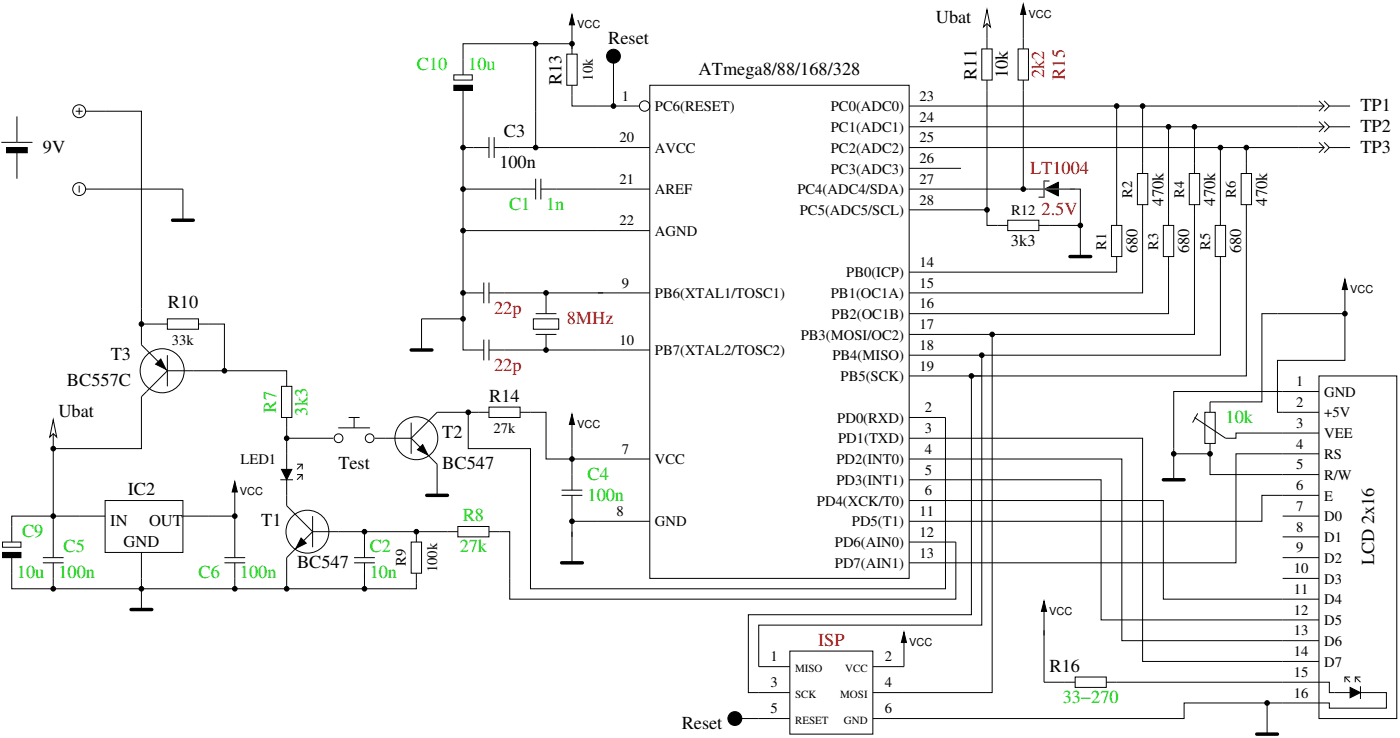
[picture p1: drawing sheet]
<svg xmlns="http://www.w3.org/2000/svg" width="270mm" height="142mm" viewBox="0 0 270 142" stroke-linecap="round" stroke-linejoin="round" font-family="sans-serif">
<g fill="none" stroke="#000" stroke-width=".19">
<path d="M110.3 18.4v2h13M125.3 16.4h50v95h-50zM190.3 1.4v6M190.3 17.4v23M98.3 28.4h27M107.3 36.4h18M175.3 20.4h10M175.3 24.4h10M175.3 28.4h10M175.3 32.4h10M175.3 36.4h10M27.3 59.4v7"/>
<path d="M90.3 56.4h-1v5h-8M97.3 56.4h8M115.3 56.4h10M116.3 56.4h-11v1M125.3 44.4h-36v12M175.3 40.4h15v3h2M175.3 52.4h10M220.3 41.4v15h-45M225.3 51.4v9h-50M230.3 41.4v23h-55M235.3 51.4v17h-60M240.3 41.4v31h-65"/>
<path d="M27.3 76.4v10h-17v13h10M27.3 62.4h3M40.3 62.4h3v9h-6M43.3 71.4h12v1M84.3 79.4h8M89.3 61.4v6h1M97.3 67.4h28M102.3 79.4h3v9h20M10.3 99.4v5M20.3 96.4h15v10h-15zM35.3 99.4h10v5M55.3 82.4v5"/>
<path d="M55.3 95.4v2M55.3 84.4h7M110.3 86.4v5M110.3 98.4v5M175.3 84.4h10M175.3 80.4h7M175.3 88.4h10M175.3 92.4h10M175.3 96.4h10M10.3 111.4v2h35v-2M27.3 106.4v5M55.3 107.4v6h-10"/>
<path d="M70.3 110.4v3h-15M70.3 102.4v2M80.3 112.4v1h-10M110.3 100.4h15M175.3 104.4h9M175.3 100.4h10"/>
<circle cx="124.3" cy="20.4" r="1"/>
</g>
<path d="M190.3 1.9l.6 3.3-.6-.7-.7 .7z" fill-rule="evenodd" fill="#fff"/>
<path d="M190.3 1.9l.6 3.3-.6-.7-.7 .7zM10.3 80.4v6" fill="none" stroke="#000" stroke-width=".19"/>
<path d="M10.3 80.9l.6 3.3-.6-.7-.7 .7z" fill-rule="evenodd" fill="#fff"/>
<g fill="none" stroke="#000" stroke-width=".19">
<path d="M103.3 8.4h-14v3M110.3 8.4h-7v20M118.3 9.4v11M197.3 17.4v19h1M14.6 21.4h1.3M15.3 20.8v1.3M15.3 35.8v1.3M16.5 21.4h10.8v38M16.5 36.4h18.8M89.3 20.4v8M91.3 28.4h-2v8M100.3 36.4h-11v8"/>
<path d="M185.3 20.4h65M185.3 24.4h65M185.3 28.4h65M185.3 36.4h12M206.3 36.4h2v7h-6M215.3 20.4v21M220.3 20.4v11M225.3 24.4v17M230.3 24.4v7M235.3 28.4v13M240.3 28.4v3M215.3 51.4v1h-30"/>
<path d="M90.3 79.4v7h12v27h80v-33M189.3 68.4v52h-43v8h6M189.3 72.4h-2v46h-43v15h8M191.3 64.4v69h-23M233.3 77.4h10v-17h16v9h-13v10h8M254.3 72.4h15v66h-15zM254.3 75.4h-28v11M10.3 80.9l.6 3.3-.6-.7-.7 .7zM10.3 99.4h-8v2M185.3 84.4h35v43h34M185.3 88.4h31v35h38M185.3 92.4h27v27h42"/>
<path d="M185.3 96.4h39v19h30M226.3 87.4h7v4h21M247.3 99.4h7M254.3 83.4h-16v1h-2M254.3 95.4h-11v5h-58M254.3 87.4h-16v21h-63M2.3 110.4v3h8M65.3 102.4h21M96.3 102.4h2v13h86v-11M247.3 107.4h7M247.3 103.4h7M247.3 111.4h7"/>
<path d="M140.3 138.4h12M152.3 125.4h16v16h-16zM168.3 128.4h6M201.3 121.4v10h4M215.3 131.4h41v2h1M265.3 133.4h2v3h-11v-1h-28v3h-60"/>
<circle cx="118.3" cy="10.8" r="1.33"/>
<circle cx="15.3" cy="21.4" r="1.24"/>
<circle cx="15.3" cy="36.4" r="1.24"/>
<circle cx="141.7" cy="138.4" r="1.33"/>
</g>
<g fill="#000">
<circle cx="118.3" cy="10.8" r="1.33"/>
<circle cx="141.7" cy="138.4" r="1.33"/>
</g>
<path d="M3.3 29.4v5z" fill="#fff"/>
<path d="M1.3 28.4h4v1h-4zM3.3 29.4v5" fill="none" stroke="#000" stroke-width=".19"/>
<path d="M1.3 28.4h4v1h-4z" fill-rule="evenodd" fill="#000"/>
<path d="M.3 27.4h6z" fill="#fff"/>
<path d="M.3 27.4h6" fill="none" stroke="#000" stroke-width=".19"/>
<path d="M3.3 22.4v5z" fill="#fff"/>
<g fill="none" stroke="#000" stroke-width=".19">
<path d="M109.3 10.4h2v6h-2zM110.3 2.8l.4 2h-1zM110.3 2.4v8M110.3 16.4v2M189.3 9.4h2v6h-2zM190.3 7.4v2M190.3 15.4v2M196.3 9.4h2v6h-2zM197.3 .8l.4 2h-1zM197.3 .4v9M197.3 15.4v2M254.3 19.4l1 1-1 1"/>
<path d="M255.3 19.4l1 1-1 1M3.3 22.4v5M91.3 28.4h3M94.3 26.4v4M95.3 28.4h3M95.3 26.4v4M100.3 36.4h3M103.3 34.4v4M104.3 36.4h3M104.3 34.4v4M201.4 36.4l2.6-1.3v2.7zM250.3 20.4h5"/>
<path d="M250.3 24.4h5M250.3 28.4h5M254.3 23.4l1 1-1 1M254.3 27.4l1 1-1 1M255.3 23.4l1 1-1 1M255.3 27.4l1 1-1 1M256.3 20.4h4M256.3 24.4h4M256.3 28.4h4M105.3 57.4v3M27.3 66.4l5 5M30 70.2l1-1 1 2z"/>
<path d="M30.3 62.4h2M32.3 61.4h6v2h-6zM32.3 71.4l-5 5M32.3 71.4h5M32.3 68.4v6M38.3 62.4h2M54.3 74.4h2v6h-2zM55.3 72.4v2M81.3 61.4v6M84.3 79.4l-5 5M90.3 67.4h3M92.3 79.4h2"/>
<path d="M93.3 65.4v4M94.3 78.4h6v2h-6zM94.3 67.4h3M94.3 65.4v4M100.3 79.4h2M102.8 61.4h4.9v2h-4.9zM103.3 64.4h4M103.3 60.4h4M105.3 64.4v3M110.3 79.8l.4 2h-1zM110.3 79.4v7M45.3 92.8l.5 2h-1z"/>
<path d="M45.3 92.4v7M54 92.4h2.5M54.3 90.4h2l-1 2zM55.3 97.4l5 5M55.3 80.4v2M55.3 87.4v3M55.3 92.4v3M57.3 91.4h1v1M57.3 89.4h1v1M58.3 91.4l-1 1M58.3 89.4l-1 1M60.3 99.4v6"/>
<path d="M62.3 84.4h2M65.3 82.4h6M67.3 80.4h2M68.3 80.4v2M72.3 84.4h7M79.3 84.4l5 5v6M79.3 81.4v6M80.5 86.6l1-1 1 2zM8.3 107.4h4M8.3 108.4h4M10.3 104.4v3M10.3 108.4v3"/>
<path d="M27.3 111.4v6M43.3 107.4h4M43.3 108.4h4M45.3 104.4v3M45.3 108.4v3M58 103.6l1 1-2 1zM60.3 102.4l-5 5M60.3 102.4h5M68.3 107.4h4M68.3 108.4h4M70.3 104.4v3M70.3 108.4v3"/>
<path d="M110.3 102.4v6M257.3 133.4h3M259.3 130.4l1 1M260.3 132.4l2 1-2 1zM260.3 130.4h-1v1M261.3 130.4l1 1M262.3 130.4h-1v1M262.3 133.4h3M262.3 132.2v2.4"/>
<circle cx="110.3" cy="8.4" r=".44"/>
<circle cx="103.3" cy="28.4" r=".44"/>
<circle cx="89.3" cy="44.4" r=".44"/>
<circle cx="89.3" cy="56.4" r=".44"/>
<circle cx="105.3" cy="56.4" r=".44"/>
<circle cx="190.3" cy="40.4" r=".44"/>
<circle cx="27.3" cy="62.4" r=".44"/>
<circle cx="31.3" cy="71.4" r="4.2"/>
<circle cx="43.3" cy="71.4" r=".44"/>
<circle cx="89.3" cy="61.4" r=".44"/>
<circle cx="90.3" cy="79.4" r=".44"/>
<circle cx="105.3" cy="67.4" r=".44"/>
<circle cx="10.3" cy="99.4" r=".44"/>
<circle cx="10.3" cy="86.4" r=".44"/>
<circle cx="45.3" cy="99.4" r=".44"/>
<circle cx="55.3" cy="84.4" r=".44"/>
<circle cx="65.3" cy="84.4" r=".84"/>
<circle cx="71.3" cy="84.4" r=".84"/>
<circle cx="80.3" cy="84.4" r="4.1"/>
<circle cx="110.3" cy="88.4" r=".44"/>
<circle cx="27.3" cy="113.4" r=".44"/>
<circle cx="45.3" cy="113.4" r=".44"/>
<circle cx="55.3" cy="113.4" r=".44"/>
<circle cx="59.3" cy="102.4" r="4.1"/>
<circle cx="70.3" cy="102.4" r=".44"/>
<circle cx="70.3" cy="113.4" r=".44"/>
<circle cx="110.3" cy="100.4" r=".44"/>
</g>
<path d="M79.3 67.4h4M82.3 95.4h4M25.3 117.4h4M108.3 108.4h4" fill="none" stroke="#000" stroke-width=".67"/>
<g fill="#000">
<path d="M110.3 2.8l.4 2h-1zM197.3 .8l.4 2h-1zM201.4 36.4l2.6-1.3v2.7zM30 70.2l1-1 1 2zM45.3 92.8l.5 2h-1zM54.3 90.4h2l-1 2zM80.5 86.6l1-1 1 2zM110.3 79.8l.4 2h-1zM58 103.6l1 1-2 1zM260.3 132.4l2 1-2 1z"/>
<circle cx="110.3" cy="8.4" r=".44"/>
<circle cx="103.3" cy="28.4" r=".44"/>
<circle cx="89.3" cy="44.4" r=".44"/>
<circle cx="89.3" cy="56.4" r=".44"/>
<circle cx="105.3" cy="56.4" r=".44"/>
<circle cx="190.3" cy="40.4" r=".44"/>
<circle cx="27.3" cy="62.4" r=".44"/>
<circle cx="43.3" cy="71.4" r=".44"/>
<circle cx="89.3" cy="61.4" r=".44"/>
<circle cx="90.3" cy="79.4" r=".44"/>
<circle cx="105.3" cy="67.4" r=".44"/>
<circle cx="10.3" cy="99.4" r=".44"/>
<circle cx="10.3" cy="86.4" r=".44"/>
<circle cx="45.3" cy="99.4" r=".44"/>
<circle cx="55.3" cy="84.4" r=".44"/>
<circle cx="110.3" cy="88.4" r=".44"/>
<circle cx="27.3" cy="113.4" r=".44"/>
<circle cx="45.3" cy="113.4" r=".44"/>
<circle cx="55.3" cy="113.4" r=".44"/>
<circle cx="70.3" cy="102.4" r=".44"/>
<circle cx="70.3" cy="113.4" r=".44"/>
<circle cx="110.3" cy="100.4" r=".44"/>
</g>
<path d="M198.3 36.4h9z" fill="#fff"/>
<path d="M198.3 36.4h9" fill="none" stroke="#000" stroke-width=".19"/>
<path d="M201.3 34.9h1z" fill="#fff"/>
<path d="M201.3 34.9h1" fill="none" stroke="#000" stroke-width=".19"/>
<path d="M201.3 34.9v3.1z" fill="#fff"/>
<path d="M201.3 34.9v3.1" fill="none" stroke="#000" stroke-width=".19"/>
<path d="M200.3 38h1z" fill="#fff"/>
<g fill="none" stroke="#000" stroke-width=".19">
<path d="M87.5 14.4h3.5v1h-3.5zM87.5 16.4h3.5v1h-3.5zM89.3 11.4v3M89.3 17.4v3M35.3 36.4v6M200.3 38h1M219.3 33.4h2v6h-2zM220.3 31.4v2M220.3 39.4v2M229.3 33.4h2v6h-2zM230.3 31.4v2M230.3 39.4v2"/>
<path d="M239.3 33.4h2v6h-2zM240.3 31.4v2M240.3 39.4v2M90.3 56.4h3M93.3 54.4v4M94.3 56.4h3M94.3 54.4v4M192.3 43.4h2M194.3 42.4h6v2h-6zM200.3 43.4h2M208.3 43.4v6M214.3 43.4h2v6h-2z"/>
<path d="M215.3 41.4v2M215.3 49.4v2M224.3 43.4h2v6h-2zM225.3 41.4v2M225.3 49.4v2M234.3 43.4h2v6h-2zM235.3 41.4v2M235.3 49.4v2M259.3 53.8l.4 2h-1zM259.3 53.4v7M230.9 79.7l-1 1.7M232.3 79.4h2v6h-2z"/>
<path d="M233.3 77.4v2M108.3 94.4h4M108.3 95.4h4M110.3 91.4v3M110.3 95.4v3M226.3 86.4v6M230.3 80.4l6 4M233.3 85.4v2M.5 104.4h3.5v1h-3.5zM.5 106.4h3.5v1h-3.5zM2.3 101.4v3M2.3 107.4v3"/>
<path d="M79.3 104.4h2v6h-2zM80.3 102.4v2M80.3 110.4v2M86.3 102.4h2M88.3 101.4h6v2h-6zM94.3 102.4h2M201.3 115.8l.4 2h-1zM201.3 115.4v7M174.3 121.8l.4 2h-1zM174.3 121.4v7M205.3 131.4h2M207.3 130.4h6v2h-6z"/>
<path d="M213.3 131.4h2M244.3 135.4v6"/>
<circle cx="103.3" cy="8.4" r=".44"/>
<circle cx="89.3" cy="36.4" r=".44"/>
<circle cx="89.3" cy="28.4" r=".44"/>
<circle cx="118.3" cy="20.4" r=".44"/>
<circle cx="197.3" cy="36.4" r=".44"/>
<circle cx="215.3" cy="20.4" r=".44"/>
<circle cx="220.3" cy="20.4" r=".44"/>
<circle cx="225.3" cy="24.4" r=".44"/>
<circle cx="230.3" cy="24.4" r=".44"/>
<circle cx="235.3" cy="28.4" r=".44"/>
<circle cx="240.3" cy="28.4" r=".44"/>
<circle cx="208.3" cy="43.4" r=".44"/>
<circle cx="187.3" cy="72.4" r=".44"/>
<circle cx="189.3" cy="68.4" r=".44"/>
<circle cx="191.3" cy="64.4" r=".44"/>
<circle cx="259.3" cy="60.4" r=".44"/>
<circle cx="226.3" cy="87.4" r=".44"/>
<circle cx="233.3" cy="87.4" r=".44"/>
<circle cx="10.3" cy="113.4" r=".44"/>
<circle cx="80.3" cy="102.4" r=".44"/>
<circle cx="244.3" cy="135.4" r=".44"/>
</g>
<path d="M33.3 42.4h4M206.3 49.4h4M224.3 92.4h4M242.3 141.4h4" fill="none" stroke="#000" stroke-width=".67"/>
<g fill="#000">
<path d="M259.3 53.8l.4 2h-1zM201.3 115.8l.4 2h-1zM174.3 121.8l.4 2h-1z"/>
<path d="M87.5 16.4h3.5v1h-3.5z" fill-rule="evenodd"/>
<path d="M.5 106.4h3.5v1h-3.5z" fill-rule="evenodd"/>
<circle cx="103.3" cy="8.4" r=".44"/>
<circle cx="89.3" cy="36.4" r=".44"/>
<circle cx="89.3" cy="28.4" r=".44"/>
<circle cx="118.3" cy="20.4" r=".44"/>
<circle cx="197.3" cy="36.4" r=".44"/>
<circle cx="215.3" cy="20.4" r=".44"/>
<circle cx="220.3" cy="20.4" r=".44"/>
<circle cx="225.3" cy="24.4" r=".44"/>
<circle cx="230.3" cy="24.4" r=".44"/>
<circle cx="235.3" cy="28.4" r=".44"/>
<circle cx="240.3" cy="28.4" r=".44"/>
<circle cx="208.3" cy="43.4" r=".44"/>
<circle cx="187.3" cy="72.4" r=".44"/>
<circle cx="189.3" cy="68.4" r=".44"/>
<circle cx="191.3" cy="64.4" r=".44"/>
<circle cx="259.3" cy="60.4" r=".44"/>
<circle cx="226.3" cy="87.4" r=".44"/>
<circle cx="233.3" cy="87.4" r=".44"/>
<circle cx="10.3" cy="113.4" r=".44"/>
<circle cx="80.3" cy="102.4" r=".44"/>
<circle cx="244.3" cy="135.4" r=".44"/>
</g>
<g font-size="3.5">
<text x="180.4" y="4.4">Ubat</text>
<text x="117.3" y="8.4">Reset</text>
<text x="108.3" y="16.4" transform="rotate(-90 108.3 16.4)">R13</text>
<text x="134.7" y="14.4">ATmega8/88/168/328</text>
<text x="188.3" y="15.4" transform="rotate(-90 188.3 15.4)">R11</text>
<text x="194.3" y="15.1" transform="rotate(-90 194.3 15.1)">10k</text>
<text x="262.3" y="21.4">TP1</text>
<text x="8.3" y="29.4">9V</text>
<text x="97.1" y="26.4">C3</text>
<text x="262.3" y="25.4">TP2</text>
<text x="262.3" y="29.4">TP3</text>
<text x="96.3" y="32.4">100n</text>
<text x="32.3" y="59.4">R10</text>
<text x="21.3" y="69.4">T3</text>
<text x="12.9" y="74.4">BC557C</text>
<text x="94.3" y="77.4">R14</text>
<text x="11.3" y="80.4">Ubat</text>
<text x="85.3" y="84.4">T2</text>
<text x="24.6" y="95.4">IC2</text>
<text x="65.2" y="90.4">Test</text>
<text x="85.3" y="90.4">BC547</text>
<text x="50.3" y="101.4">T1</text>
<text x="57.3" y="109.4">BC547</text>
<text x="264.9" y="108.9" transform="rotate(-90 264.9 108.9)">LCD 2x16</text>
<text x="202.3" y="129.4">R16</text>
<text x="131.4" y="140.4">Reset</text>
</g>
<g font-size="3.5" fill="#0f0">
<text x="80.4" y="13.4">C10</text>
<text x="90.3" y="13.4">10u</text>
</g>
<g font-size="3.5" fill="#f00">
<text x="201.3" y="15.1" transform="rotate(-90 201.3 15.1)">2k2</text>
<text x="205.3" y="15.4" transform="rotate(-90 205.3 15.4)">R15</text>
<text x="198.6" y="33.4">LT1004</text>
<text x="200.8" y="41.4">2.5V</text>
<text x="95.3" y="60.4">22p</text>
<text x="109.3" y="62.4">8MHz</text>
<text x="95.3" y="71.4">22p</text>
<text x="157.7" y="124.4">ISP</text>
</g>
<g font-size="3.5" fill="#00d100">
<text x="98.1" y="40.4">C1</text>
<text x="105.3" y="40.4">1n</text>
<text x="53.3" y="79.5" transform="rotate(-90 53.3 79.5)">R7</text>
<text x="59.3" y="80.1" transform="rotate(-90 59.3 80.1)">3k3</text>
<text x="236.3" y="81.4">10k</text>
<text x="113.3" y="92.4">C4</text>
<text x="89.2" y="100.4">R8</text>
<text x="113.3" y="96.4">100n</text>
<text x="4.3" y="103.4">C9</text>
<text x="12.3" y="106.4">C5</text>
<text x="71.3" y="106.4">C2</text>
<text x="88.6" y="106.4">27k</text>
<text x="3.3" y="111.4">10u</text>
<text x="11.3" y="111.4">100n</text>
<text x="38.3" y="111.4">C6</text>
<text x="46.3" y="111.4">100n</text>
<text x="71.3" y="111.4">10n</text>
<text x="204.9" y="135.4">33−270</text>
</g>
<g font-size="3.2">
<text x="224.3" y="39.6" transform="rotate(-90 224.3 39.6)">470k</text>
<text x="234.3" y="39.6" transform="rotate(-90 234.3 39.6)">470k</text>
<text x="244.3" y="39.6" transform="rotate(-90 244.3 39.6)">470k</text>
<text x="194.9" y="47.4">3k3</text>
<text x="219.3" y="48.8" transform="rotate(-90 219.3 48.8)">680</text>
<text x="229.3" y="48.8" transform="rotate(-90 229.3 48.8)">680</text>
<text x="239.3" y="48.8" transform="rotate(-90 239.3 48.8)">680</text>
<text x="21.3" y="101.4">IN</text>
<text x="28.7" y="101.4">OUT</text>
<text x="23.8" y="105.4">GND</text>
</g>
<g font-size="2.8">
<text x="114.3" y="15.5" transform="rotate(-90 114.3 15.5)">10k</text>
<text x="119.8" y="19.4">1</text>
<text x="126.3" y="21.4">PC6(RESET)</text>
<text x="160.1" y="21.4">PC0(ADC0)</text>
<text x="177.3" y="19.4">23</text>
<text x="177.3" y="23.4">24</text>
<text x="119.4" y="27.4">20</text>
<text x="126.3" y="29.4">AVCC</text>
<text x="160.1" y="25.4">PC1(ADC1)</text>
<text x="160.1" y="29.4">PC2(ADC2)</text>
<text x="177.3" y="27.4">25</text>
<text x="119.4" y="35.4">21</text>
<text x="160.1" y="33.4">PC3(ADC3)</text>
<text x="177.3" y="31.4">26</text>
<text x="177.3" y="35.4">27</text>
<text x="126.3" y="37.4">AREF</text>
<text x="153.7" y="37.4">PC4(ADC4/SDA)</text>
<text x="154.2" y="41.4">PC5(ADC5/SCL)</text>
<text x="177.3" y="39.4">28</text>
<text x="194.9" y="41.4">R12</text>
<text x="218.3" y="38.1" transform="rotate(-90 218.3 38.1)">R2</text>
<text x="228.3" y="38.1" transform="rotate(-90 228.3 38.1)">R4</text>
<text x="238.3" y="38.1" transform="rotate(-90 238.3 38.1)">R6</text>
<text x="119.4" y="43.4">22</text>
<text x="126.3" y="45.4">AGND</text>
<text x="163.1" y="53.4">PB0(ICP)</text>
<text x="177.3" y="51.4">14</text>
<text x="213.3" y="48.1" transform="rotate(-90 213.3 48.1)">R1</text>
<text x="223.3" y="48.1" transform="rotate(-90 223.3 48.1)">R3</text>
<text x="233.3" y="48.1" transform="rotate(-90 233.3 48.1)">R5</text>
<text x="119.8" y="55.4">9</text>
<text x="126.3" y="57.4">PB6(XTAL1/TOSC1)</text>
<text x="160.1" y="57.4">PB1(OC1A)</text>
<text x="177.3" y="55.4">15</text>
<text x="177.3" y="59.4">16</text>
<text x="154.3" y="65.4">PB3(MOSI/OC2)</text>
<text x="160.3" y="61.4">PB2(OC1B)</text>
<text x="177.3" y="63.4">17</text>
<text x="33.1" y="66.4">33k</text>
<text x="119.4" y="66.4">10</text>
<text x="126.3" y="68.4">PB7(XTAL2/TOSC2)</text>
<text x="160.5" y="69.4">PB4(MISO)</text>
<text x="177.3" y="67.4">18</text>
<text x="177.3" y="71.4">19</text>
<text x="162" y="73.4">PB5(SCK)</text>
<text x="249.8" y="74.4">1</text>
<text x="255.3" y="76.4">GND</text>
<text x="95.1" y="83.4">27k</text>
<text x="161.4" y="81.4">PD0(RXD)</text>
<text x="178.3" y="83.4">3</text>
<text x="178.3" y="79.4">2</text>
<text x="249.8" y="82.4">3</text>
<text x="249.8" y="78.4">2</text>
<text x="255.3" y="80.4">+5V</text>
<text x="46.4" y="89.4">LED1</text>
<text x="119.8" y="87.4">7</text>
<text x="126.3" y="89.4">VCC</text>
<text x="161.2" y="89.4">PD2(INT0)</text>
<text x="161.6" y="85.4">PD1(TXD)</text>
<text x="178.3" y="87.4">4</text>
<text x="249.8" y="86.4">4</text>
<text x="255.3" y="88.4">RS</text>
<text x="255.3" y="84.4">VEE</text>
<text x="161.2" y="93.4">PD3(INT1)</text>
<text x="178.3" y="91.4">5</text>
<text x="178.3" y="95.4">6</text>
<text x="249.8" y="90.4">5</text>
<text x="249.8" y="94.4">6</text>
<text x="255.3" y="92.4">R/W</text>
<text x="118.8" y="99.4">8</text>
<text x="126.3" y="101.4">GND</text>
<text x="157.5" y="97.4">PD4(XCK/T0)</text>
<text x="164.2" y="101.4">PD5(T1)</text>
<text x="177.3" y="99.4">11</text>
<text x="249.8" y="98.4">7</text>
<text x="255.3" y="100.4">D0</text>
<text x="255.3" y="96.4">E</text>
<text x="160.9" y="105.4">PD6(AIN0)</text>
<text x="177.3" y="103.4">12</text>
<text x="177.3" y="107.4">13</text>
<text x="249.8" y="102.4">8</text>
<text x="249.8" y="106.4">9</text>
<text x="255.3" y="104.4">D1</text>
<text x="78.3" y="109.1" transform="rotate(-90 78.3 109.1)">R9</text>
<text x="84.3" y="110.2" transform="rotate(-90 84.3 110.2)">100k</text>
<text x="160.9" y="109.4">PD7(AIN1)</text>
<text x="249.4" y="110.4">10</text>
<text x="255.3" y="112.4">D3</text>
<text x="255.3" y="108.4">D2</text>
<text x="249.4" y="118.4">12</text>
<text x="249.4" y="114.4">11</text>
<text x="255.3" y="116.4">D4</text>
<text x="249.4" y="122.4">13</text>
<text x="255.3" y="124.4">D6</text>
<text x="255.3" y="120.4">D5</text>
<text x="148.6" y="127.4">1</text>
<text x="170.6" y="127.4">2</text>
<text x="249.4" y="130.4">15</text>
<text x="249.4" y="126.4">14</text>
<text x="255.3" y="128.4">D7</text>
<text x="148.6" y="132.4">3</text>
<text x="148.6" y="137.4">5</text>
<text x="170.6" y="132.4">4</text>
<text x="170.6" y="137.4">6</text>
<text x="249.4" y="134.4">16</text>
</g>
<g font-size="2.1">
<text x="111.3" y="5.4">VCC</text>
<text x="198.3" y="3.4">VCC</text>
<text x="260.3" y="56.4">VCC</text>
<text x="111.3" y="82.4">VCC</text>
<text x="46.3" y="95.4">VCC</text>
<text x="202.3" y="118.4">VCC</text>
<text x="175.3" y="124.4">VCC</text>
<text x="153.3" y="129.4">MISO</text>
<text x="162.9" y="129.4">VCC</text>
<text x="153.3" y="134.4">SCK</text>
<text x="162" y="134.4">MOSI</text>
<text x="153.3" y="139.4">RESET</text>
<text x="162.7" y="139.4">GND</text>
</g>
</svg>
